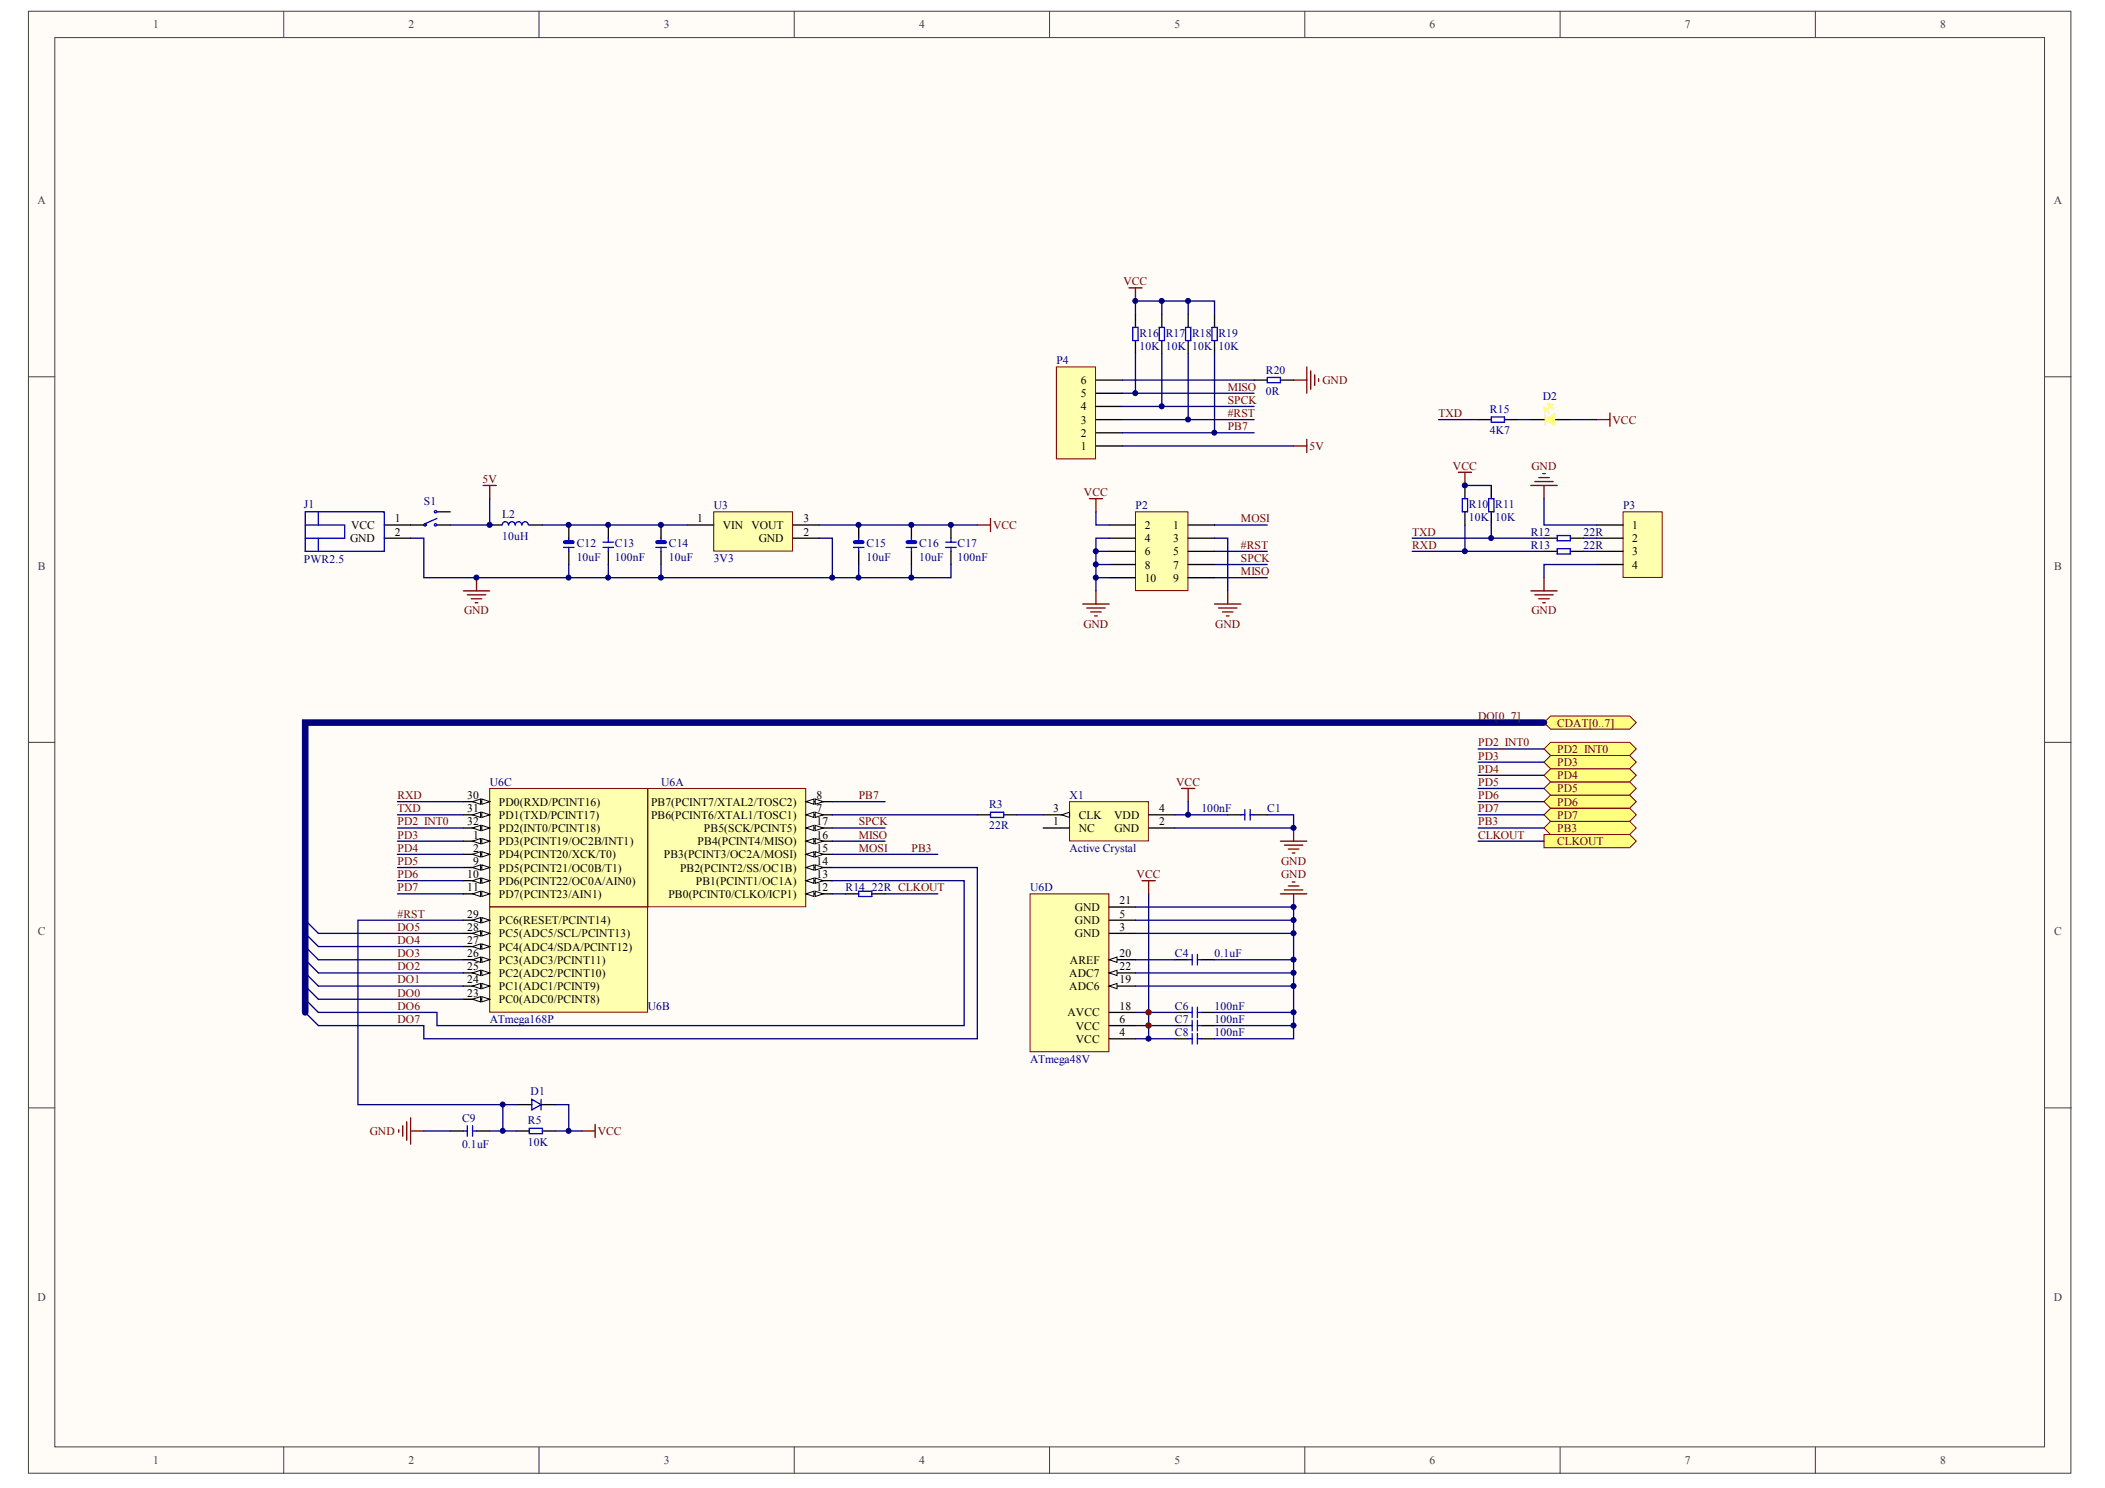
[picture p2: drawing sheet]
<svg xmlns="http://www.w3.org/2000/svg" width="297mm" height="210mm" viewBox="0 0 297 210" stroke-linecap="round" stroke-linejoin="round" font-family="sans-serif">
<g fill="#fffcf8" stroke="#404040" stroke-width=".14">
<path d="M4 1.6h288.2v206.2h-288.2z"/>
<path d="M7.7 5.3h280.8v198.8h-280.8z"/>
</g>
<g fill="none" stroke="#404040" stroke-width=".14">
<path d="M40 1.6v3.7M76.1 1.6v3.7M112.1 1.6v3.7M148.1 1.6v3.7M184.1 1.6v3.7M220.1 1.6v3.7M256.2 1.6v3.7M4 53.2h3.7M288.5 53.2h3.8M4 104.7h3.7M288.5 104.7h3.8M4 156.3h3.7"/>
<path d="M288.5 156.3h3.8M40 204.1v3.8M76.1 204.1v3.8M112.1 204.1v3.8M148.1 204.1v3.8M184.1 204.1v3.8M220.1 204.1v3.8M256.2 204.1v3.8"/>
</g>
<g fill="#000080" stroke="#000080" stroke-width=".14">
<circle cx="162.1" cy="144.7" r=".35"/>
<circle cx="162.1" cy="142.8" r=".35"/>
</g>
<path d="M91.4 111.2h22.3v16.7h-22.3z" fill="#ffffb0" stroke="#800000" stroke-width=".14"/>
<path d="M113.7 114.9h3.8" fill="none" stroke="#000" stroke-width=".19"/>
<g fill="#fffcf8" stroke="#000" stroke-width=".14">
<path d="M113.7 114.9l1.2-.3v.7z"/>
<path d="M115 114.6l1.2 .3-1.2 .4z"/>
</g>
<path d="M113.7 113.1h3.8" fill="none" stroke="#000" stroke-width=".19"/>
<g fill="#fffcf8" stroke="#000" stroke-width=".14">
<path d="M113.7 113.1l1.2-.4v.8z"/>
<path d="M115 112.7l1.2 .4-1.2 .4z"/>
</g>
<path d="M113.7 126.1h3.8" fill="none" stroke="#000" stroke-width=".19"/>
<g fill="#fffcf8" stroke="#000" stroke-width=".14">
<path d="M113.7 126.1l1.2-.4v.8z"/>
<path d="M115 125.7l1.2 .4-1.2 .4z"/>
</g>
<path d="M113.7 124.2h3.8" fill="none" stroke="#000" stroke-width=".19"/>
<g fill="#fffcf8" stroke="#000" stroke-width=".14">
<path d="M113.7 124.2l1.2-.3v.7z"/>
<path d="M115 123.9l1.2 .3-1.2 .4z"/>
</g>
<path d="M113.7 122.4h3.8" fill="none" stroke="#000" stroke-width=".19"/>
<g fill="#fffcf8" stroke="#000" stroke-width=".14">
<path d="M113.7 122.4l1.2-.4v.7z"/>
<path d="M115 122l1.2 .4-1.2 .3z"/>
</g>
<path d="M113.7 120.5h3.8" fill="none" stroke="#000" stroke-width=".19"/>
<g fill="#fffcf8" stroke="#000" stroke-width=".14">
<path d="M113.7 120.5l1.2-.4v.8z"/>
<path d="M115 120.1l1.2 .4-1.2 .4z"/>
</g>
<path d="M113.7 118.7h3.8" fill="none" stroke="#000" stroke-width=".19"/>
<g fill="#fffcf8" stroke="#000" stroke-width=".14">
<path d="M113.7 118.7l1.2-.4v.7z"/>
<path d="M115 118.3l1.2 .4-1.2 .3z"/>
</g>
<path d="M113.7 116.8h3.8" fill="none" stroke="#000" stroke-width=".19"/>
<g fill="#fffcf8" stroke="#000" stroke-width=".14">
<path d="M113.7 116.8l1.2-.4v.8z"/>
<path d="M115 116.4l1.2 .4-1.2 .4z"/>
</g>
<path d="M69.1 111.2h22.3v16.7h-22.3z" fill="#ffffb0" stroke="#800000" stroke-width=".14"/>
<path d="M65.4 118.7h3.7" fill="none" stroke="#000" stroke-width=".19"/>
<g fill="#fffcf8" stroke="#000" stroke-width=".14">
<path d="M68 118.3l1.1 .4-1.1 .3z"/>
<path d="M66.7 118.7l1.1-.4v.7z"/>
</g>
<path d="M65.4 120.5h3.7" fill="none" stroke="#000" stroke-width=".19"/>
<g fill="#fffcf8" stroke="#000" stroke-width=".14">
<path d="M68 120.1l1.1 .4-1.1 .4z"/>
<path d="M66.7 120.5l1.1-.4v.8z"/>
</g>
<path d="M65.4 122.4h3.7" fill="none" stroke="#000" stroke-width=".19"/>
<g fill="#fffcf8" stroke="#000" stroke-width=".14">
<path d="M68 122l1.1 .4-1.1 .3z"/>
<path d="M66.7 122.4l1.1-.4v.7z"/>
</g>
<path d="M65.4 124.2h3.7" fill="none" stroke="#000" stroke-width=".19"/>
<g fill="#fffcf8" stroke="#000" stroke-width=".14">
<path d="M68 123.9l1.1 .3-1.1 .4z"/>
<path d="M66.7 124.2l1.1-.3v.7z"/>
</g>
<path d="M65.4 126.1h3.7" fill="none" stroke="#000" stroke-width=".19"/>
<g fill="#fffcf8" stroke="#000" stroke-width=".14">
<path d="M68 125.7l1.1 .4-1.1 .4z"/>
<path d="M66.7 126.1l1.1-.4v.8z"/>
</g>
<path d="M65.4 113.1h3.7" fill="none" stroke="#000" stroke-width=".19"/>
<g fill="#fffcf8" stroke="#000" stroke-width=".14">
<path d="M68 112.7l1.1 .4-1.1 .4z"/>
<path d="M66.7 113.1l1.1-.4v.8z"/>
</g>
<path d="M65.4 114.9h3.7" fill="none" stroke="#000" stroke-width=".19"/>
<g fill="#fffcf8" stroke="#000" stroke-width=".14">
<path d="M68 114.6l1.1 .3-1.1 .4z"/>
<path d="M66.7 114.9l1.1-.3v.7z"/>
</g>
<path d="M65.4 116.8h3.7" fill="none" stroke="#000" stroke-width=".19"/>
<g fill="#fffcf8" stroke="#000" stroke-width=".14">
<path d="M68 116.4l1.1 .4-1.1 .4z"/>
<path d="M66.7 116.8l1.1-.4v.8z"/>
</g>
<path d="M145.3 126.1h11.2v22.3h-11.2z" fill="#ffffb0" stroke="#800000" stroke-width=".14"/>
<path d="M156.5 131.7h3.7M156.5 129.8h3.7M156.5 139.1h3.7M156.5 146.5h3.7M156.5 144.7h3.7M156.5 142.8h3.7" fill="none" stroke="#000" stroke-width=".19"/>
<path d="M156.5 139.1l1.1-.4v.8z" fill="#fffcf8" stroke="#000" stroke-width=".14"/>
<path d="M156.5 128h3.7M156.5 135.4h3.7" fill="none" stroke="#000" stroke-width=".19"/>
<path d="M156.5 135.4l1.1-.4v.8z" fill="#fffcf8" stroke="#000" stroke-width=".14"/>
<path d="M156.5 137.2h3.7" fill="none" stroke="#000" stroke-width=".19"/>
<path d="M156.5 137.2l1.1-.3v.7z" fill="#fffcf8" stroke="#000" stroke-width=".14"/>
<path d="M69.1 128h22.3v14.8h-22.3z" fill="#ffffb0" stroke="#800000" stroke-width=".14"/>
<path d="M65.4 141h3.7" fill="none" stroke="#000" stroke-width=".19"/>
<g fill="#fffcf8" stroke="#000" stroke-width=".14">
<path d="M68 140.6l1.1 .4-1.1 .3z"/>
<path d="M66.7 141l1.1-.4v.7z"/>
</g>
<path d="M65.4 139.1h3.7" fill="none" stroke="#000" stroke-width=".19"/>
<g fill="#fffcf8" stroke="#000" stroke-width=".14">
<path d="M68 138.7l1.1 .4-1.1 .4z"/>
<path d="M66.7 139.1l1.1-.4v.8z"/>
</g>
<path d="M65.4 137.2h3.7" fill="none" stroke="#000" stroke-width=".19"/>
<g fill="#fffcf8" stroke="#000" stroke-width=".14">
<path d="M68 136.9l1.1 .3-1.1 .4z"/>
<path d="M66.7 137.2l1.1-.3v.7z"/>
</g>
<path d="M65.4 135.4h3.7" fill="none" stroke="#000" stroke-width=".19"/>
<g fill="#fffcf8" stroke="#000" stroke-width=".14">
<path d="M68 135l1.1 .4-1.1 .4z"/>
<path d="M66.7 135.4l1.1-.4v.8z"/>
</g>
<path d="M65.4 133.5h3.7" fill="none" stroke="#000" stroke-width=".19"/>
<g fill="#fffcf8" stroke="#000" stroke-width=".14">
<path d="M68 133.2l1.1 .3-1.1 .4z"/>
<path d="M66.7 133.5l1.1-.3v.7z"/>
</g>
<path d="M65.4 131.7h3.7" fill="none" stroke="#000" stroke-width=".19"/>
<g fill="#fffcf8" stroke="#000" stroke-width=".14">
<path d="M68 131.3l1.1 .4-1.1 .3z"/>
<path d="M66.7 131.7l1.1-.4v.7z"/>
</g>
<path d="M65.4 129.8h3.7" fill="none" stroke="#000" stroke-width=".19"/>
<g fill="#fffcf8" stroke="#000" stroke-width=".14">
<path d="M68 129.4l1.1 .4-1.1 .4z"/>
<path d="M66.7 129.8l1.1-.4v.8z"/>
</g>
<g fill="none" stroke="#000" stroke-width=".19">
<path d="M165.8 135.4h1.9M169.5 135.4h1.9M63.5 159.5h1.9M67.2 159.5h1.9M72.8 159.5h1.9M72.8 155.8h2.3M76.4 155.8h2M76.5 159.5h1.9M165.8 142.8h1.9M165.8 144.7h1.9M165.8 146.5h1.9M169.5 142.8h1.9"/>
<path d="M169.5 144.7h1.9M169.5 146.5h1.9"/>
</g>
<g fill="none" stroke="#00f" stroke-width=".19">
<path d="M167.7 135.4h.5M168.2 134.6v1.5M169 134.6v1.5M169 135.4h.5M65.4 159.5h.5M65.9 158.8v1.5M66.7 158.8v1.5M66.7 159.5h.5M74.7 159.2h1.8v.7h-1.8zM75.1 155.1l1.3 .7-1.3 .8zM76.4 155.1v1.5M167.7 142.8h.5"/>
<path d="M167.7 144.7h.5M167.7 146.5h.5M168.2 142.1v1.5M168.2 143.9v1.5M168.2 145.8v1.5M169 142.1v1.5M169 143.9v1.5M169 145.8v1.5M169 142.8h.5M169 144.7h.5M169 146.5h.5"/>
</g>
<g fill="none" stroke="#000080" stroke-width=".19">
<path d="M56.1 114.9h9.3M56.1 113.1h9.3M160.2 128h22.3v18.5h-11.1M160.2 129.8h22.3M160.2 131.7h22.3M160.2 137.2h22.3M160.2 135.4h5.6M160.2 139.1h22.3M162.1 126.1v20.4M171.4 135.4h11.1M59.8 159.5h3.7M69.1 159.5h3.7"/>
<path d="M78.4 155.8h1.9v3.7M78.4 159.5h3.7M160.2 142.8h5.6M160.2 144.7h5.6M160.2 146.5h5.6M171.4 142.8h11.1M171.4 144.7h11.1"/>
</g>
<g fill="#800000" stroke="#800000" stroke-width=".14">
<circle cx="162.1" cy="144.7" r=".35"/>
<circle cx="162.1" cy="142.8" r=".35"/>
</g>
<g fill="none" stroke="#800000" stroke-width=".19">
<path d="M161.2 124.2h1.8M162.1 124.2v1.9M180.7 126.1h3.7M181.2 125.5h2.6M181.8 125h1.5M182.4 124.4h.3M182.5 126.1v1.9M56.3 159.4v.3M56.8 158.8v1.5M57.4 158.2v2.6M57.9 159.5h1.9M57.9 157.7v3.7"/>
<path d="M82.1 159.5h1.9M84 158.6v1.9"/>
</g>
<path d="M150.9 113.1h11.1v5.5h-11.1z" fill="#ffffb0" stroke="#800000" stroke-width=".14"/>
<path d="M147.2 116.8h3.7M147.2 114.9h3.7M162.1 116.8h3.7" fill="none" stroke="#000" stroke-width=".19"/>
<path d="M149.8 114.9l1.1-.3v.7z" fill="#fffcf8" stroke="#000" stroke-width=".14"/>
<path d="M137.9 114.9h1.9M141.6 114.9h1.9M162.1 114.9h3.7M173.2 114.9h1.9M177 114.9h1.8" fill="none" stroke="#000" stroke-width=".19"/>
<path d="M139.8 114.6h1.8v.7h-1.8zM175.1 114.9h.6M175.7 114.2v1.5M176.4 114.2v1.5M176.4 114.9h.6" fill="none" stroke="#00f" stroke-width=".19"/>
<path d="M153.7 70.3h1.9M154.6 70.3v1.9M166.7 111.2h1.9M167.7 111.2v1.9" fill="none" stroke="#800000" stroke-width=".19"/>
<path d="M171.4 74.1h7.4M171.4 77.8h7.4M171.4 79.6h7.4M171.4 81.5h7.4M56.1 116.8h9.3M56.1 118.7h9.3M56.1 120.5h9.3M56.1 126.1h9.3M56.1 124.2h9.3M56.1 122.4h9.3M72.8 155.8h-1.8v3.7" fill="none" stroke="#000080" stroke-width=".19"/>
<path d="M160.2 72.2h7.4v11.1h-7.4z" fill="#ffffb0" stroke="#800000" stroke-width=".14"/>
<path d="M156.5 74.1h3.7M156.5 75.9h3.7M156.5 77.8h3.7M156.5 79.6h3.7M167.7 74.1h3.7M167.7 75.9h3.7M167.7 77.8h3.7M167.7 79.6h3.7M156.5 81.5h3.7M167.7 81.5h3.7M119.3 126.1h1.9M123 126.1h1.9" fill="none" stroke="#000" stroke-width=".19"/>
<g fill="none" stroke="#000080" stroke-width=".19">
<path d="M154.6 72.2v1.9h1.9M154.6 77.8h1.9M154.6 79.6h1.9M156.5 75.9h-1.9v5.6h1.9M171.4 75.9h1.8v7.5M154.6 81.5v1.9M117.5 116.8h7.4M117.5 118.7h7.4M117.5 113.1h7.4M143.5 114.9h3.7M165.8 114.9h7.4M167.7 113.1v1.8"/>
<path d="M178.8 114.9h3.7v1.9h-16.7M117.5 126.1h1.8M124.9 126.1h7.4"/>
</g>
<g fill="none" stroke="#800000" stroke-width=".19">
<path d="M152.8 85.2h3.7M153.3 85.8h2.6M153.9 86.3h1.5M154.5 86.9h.3M154.6 83.4v1.8M171.4 85.2h3.7M171.9 85.8h2.6M172.5 86.3h1.5M173.1 86.9h.3M173.2 83.4v1.8M180.7 118.7h3.7M181.2 119.2h2.6"/>
<path d="M181.8 119.8h1.5M182.5 116.8v1.9M182.4 120.3h.3"/>
</g>
<path d="M121.2 125.7h1.8v.8h-1.8z" fill="none" stroke="#00f" stroke-width=".19"/>
<path d="M229 72.2h5.6v9.3h-5.6z" fill="#ffffb0" stroke="#800000" stroke-width=".14"/>
<path d="M69.1 74.1h1.7M74.7 74.1h1.8M80.3 74.1v1.8M80.3 77.8v1.8M85.8 74.1v1.8M85.8 77.8v1.8M225.3 74.1h3.7M225.3 75.9h3.7M225.3 77.8h3.7M225.3 79.6h3.7" fill="none" stroke="#000" stroke-width=".19"/>
<g fill="none" stroke="#800000" stroke-width=".19">
<path d="M68.2 68.5h1.8M69.1 68.5v1.8M216 68.5h3.7M216.6 67.9h2.6M217.1 67.4h1.5M217.7 66.8h.4M217.9 68.5v1.8M65.4 83.4h3.7M65.9 83.9h2.6M66.5 84.5h1.5M67.1 85h.3M67.2 81.5v1.9"/>
<path d="M216 83.4h3.7M216.6 83.9h2.6M217.1 84.5h1.5M217.7 85h.4M217.9 81.5v1.9"/>
</g>
<path d="M225.3 79.6h-7.4v1.9" fill="none" stroke="#000080" stroke-width=".19"/>
<path d="M71.7 74.1a.44 .44 0 0 0-.4-.5 .44 .44 0 0 0-.4 .5M72.7 74.1a.45 .45 0 0 0-.5-.5 .45 .45 0 0 0-.4 .5M73.6 74.1a.45 .45 0 0 0-.4-.5 .45 .45 0 0 0-.5 .5M74.6 74.1a.45 .45 0 0 0-.5-.5 .45 .45 0 0 0-.4 .5M79.5 77.2h1.5M80.3 75.9v.6M80.3 77.2v.6M85.1 77.2h1.5M85.1 76.5h1.5M85.8 75.9v.6M85.8 77.2v.6" fill="none" stroke="#00f" stroke-width=".19"/>
<path d="M79.7 76.5h1.1" fill="none" stroke="#00f" stroke-width=".56"/>
<path d="M100.7 72.2h11.1v5.5h-11.1z" fill="#ffffb0" stroke="#800000" stroke-width=".14"/>
<path d="M93.3 74.1v1.8M93.3 77.8v1.8M97 74.1h3.7M111.9 75.9h3.7M111.9 74.1h3.7M121.2 74.1v1.8M121.2 77.8v1.8M128.6 74.1v1.8M128.6 77.8v1.8M134.2 74.1v1.8M134.2 77.8v1.8" fill="none" stroke="#000" stroke-width=".19"/>
<path d="M92.7 76.5h1.1M120.6 76.5h1.1M128.1 76.5h1.1" fill="none" stroke="#00f" stroke-width=".56"/>
<g fill="none" stroke="#00f" stroke-width=".19">
<path d="M92.5 77.2h1.5M93.3 75.9v.6M93.3 77.2v.6M120.4 77.2h1.5M121.2 75.9v.6M121.2 77.2v.6M127.9 77.2h1.5M128.6 75.9v.6M128.6 77.2v.6M133.4 77.2h1.5M133.4 76.5h1.5M134.2 75.9v.6"/>
<path d="M134.2 77.2v.6"/>
</g>
<path d="M80.3 79.6v1.9M85.8 79.6v1.9M93.3 79.6v1.9M115.6 75.9h1.9v5.6M115.6 74.1h22.3M128.6 79.6v1.9M134.2 79.6v1.9h-13M65.4 129.8h-14.9v26h20.5M117.5 120.5h14.8" fill="none" stroke="#000080" stroke-width=".19"/>
<path d="M137.9 74.1h1.9M139.8 73.1v1.9" fill="none" stroke="#800000" stroke-width=".19"/>
<g fill="#ffff80" stroke="#800000" stroke-width=".14">
<path d="M217.9 101.9l.9-.9h11.2l.9 .9-.9 1h-11.2z" fill-rule="evenodd"/>
<path d="M217.9 114.9l.9-.9h11.2l.9 .9-.9 1h-11.2z" fill-rule="evenodd"/>
<path d="M217.9 113.1l.9-.9h11.2l.9 .9-.9 .9h-11.2z" fill-rule="evenodd"/>
<path d="M217.9 111.2l.9-.9h11.2l.9 .9-.9 1h-11.2z" fill-rule="evenodd"/>
<path d="M217.9 109.4l.9-1h11.2l.9 1-.9 .9h-11.2z" fill-rule="evenodd"/>
<path d="M217.9 107.5l.9-.9h11.2l.9 .9-.9 .9h-11.2z" fill-rule="evenodd"/>
<path d="M217.9 105.7l.9-1h11.2l.9 1-.9 .9h-11.2z" fill-rule="evenodd"/>
</g>
<path d="M208.6 105.7h9.3M208.6 107.5h9.3M208.6 109.4h9.3M208.6 114.9h9.3" fill="none" stroke="#000080" stroke-width=".19"/>
<path d="M217.9 116.8l.9-.9h11.2l.9 .9-.9 .9h-11.2z" fill-rule="evenodd" fill="#ffff80" stroke="#800000" stroke-width=".14"/>
<g fill="none" stroke="#000080" stroke-width=".19">
<path d="M199.3 75.9h11.1M199.3 77.8h7.4M206.7 74.1v3.7h11.2M206.7 68.5h3.7M210.4 74.1v1.8h7.5M217.9 70.3v3.8h7.4M223.5 75.9h1.8M223.5 77.8h1.8M208.6 116.8h9.3M208.6 111.2h9.3M208.6 113.1h9.3M43.1 129.8l1.8 1.9h20.5"/>
<path d="M43.1 131.7l1.8 1.8h20.5M43.1 133.5l1.8 1.9h20.5M43.1 135.4l1.8 1.8h20.5M43.1 137.2l1.8 1.9h20.5M43.1 139.1l1.8 1.9h20.5M117.5 124.2h18.6v20.5h-74.4v-1.9h-16.8l-1.8-1.8M117.5 122.4h20.4v24.1h-78.1v-1.8h-14.9l-1.8-1.9"/>
</g>
<path d="M217.9 101.9h-174.8v40.9" fill="none" stroke="#000080" stroke-width=".93"/>
<path d="M206.7 68.5v1.8M206.7 72.2v1.9M210.4 68.5v1.8M210.4 72.2v1.9M217.9 75.9h1.8M217.9 77.8h1.8M221.6 75.9h1.9M221.6 77.8h1.9" fill="none" stroke="#000" stroke-width=".19"/>
<path d="M206.3 70.3h.8v1.9h-.8zM210.1 70.3h.7v1.9h-.7zM219.7 75.5h1.9v.8h-1.9zM219.7 77.4h1.9v.7h-1.9z" fill="none" stroke="#00f" stroke-width=".19"/>
<path d="M205.8 66.6h1.8M206.7 66.6v1.9" fill="none" stroke="#800000" stroke-width=".19"/>
<path d="M217.9 117.7h12.1l.9 1-.9 .9h-12.1z" fill-rule="evenodd" fill="#ffff80" stroke="#800000" stroke-width=".14"/>
<path d="M203 59.2h5.6M214.2 59.2h1.8M221.6 59.2h3.7M57.9 75.9h1.9v5.6h61.4v-1.9M208.6 118.7h9.3" fill="none" stroke="#000080" stroke-width=".19"/>
<path d="M177 53.6h1.8M180.7 53.6h1.8M208.6 59.2h1.8M212.3 59.2h1.9M216 59.2h2.1M219.4 59.2h2.2M54.2 75.9h3.7M54.2 74.1h5.6M61.7 74.1h1.8M61.7 72.2h1.8" fill="none" stroke="#000" stroke-width=".19"/>
<g fill="none" stroke="#00f" stroke-width=".19">
<path d="M178.8 53.2h1.9v.8h-1.9zM210.4 58.8h1.9v.8h-1.9zM43.1 72.2h11.1v5.6h-11.1zM43.1 74.1h5.5v1.8h-5.5M44.9 72.2v1.9M44.9 75.9v1.9M61.7 73.1l-1.7 .8"/>
<circle cx="60" cy="74" r=".17"/>
<circle cx="61.5" cy="72.2" r=".17"/>
<circle cx="61.5" cy="74" r=".17"/>
</g>
<path d="M217.9 57.5l.7 .8M218.1 58.4v1.5M218.4 57l.8 .7" fill="none" stroke="#ffd900" stroke-width=".19"/>
<g fill="#ffd900" stroke="#ffd900" stroke-width=".19">
<path d="M218.1 59.2l1.3-.8v1.5z"/>
<path d="M217.9 57.5l.5 .2-.3 .4z"/>
<path d="M218.4 57l.6 .1-.4 .4z"/>
</g>
<path d="M182.5 53.6h1.9M184.4 51.8v3.7M185 52.3v2.6M185.5 52.9v1.5M186.1 53.4v.4M225.3 59.2h1.9M227.2 58.3v1.8M182.5 62.9h1.9M184.4 62v1.8" fill="none" stroke="#800000" stroke-width=".19"/>
<path d="M149.1 51.8h5.5v12.9h-5.5z" fill="#ffffb0" stroke="#800000" stroke-width=".14"/>
<g fill="none" stroke="#000" stroke-width=".19">
<path d="M154.6 59.2h3.8M154.6 57.3h3.8M154.6 55.5h3.8M154.6 53.6h3.8M160.2 44.3v1.9M160.2 48v1.9M163.9 44.3v1.9M163.9 48v1.9M167.7 44.3v1.9M167.7 48v1.9M171.4 44.3v1.9M171.4 48v1.9"/>
<path d="M154.6 62.9h3.8M154.6 61.1h3.8"/>
</g>
<path d="M159.9 46.2h.7v1.8h-.7zM163.6 46.2h.7v1.8h-.7zM167.3 46.2h.7v1.8h-.7zM171 46.2h.8v1.8h-.8z" fill="none" stroke="#00f" stroke-width=".19"/>
<g fill="none" stroke="#000080" stroke-width=".19">
<path d="M158.4 55.5h18.6M158.4 57.3h18.6M158.4 59.2h18.6M158.4 53.6h18.6M160.2 44.3v-1.8h11.2v1.8M160.2 49.9v5.6M163.9 42.5v1.8M163.9 49.9v7.4M167.7 42.5v1.8M167.7 49.9v9.3M171.4 49.9v11.2M69.1 70.3v3.8h-5.6"/>
<path d="M76.5 74.1h20.5M158.4 61.1h18.6M158.4 62.9h24.1M117.5 114.9h20.4"/>
</g>
<path d="M159.3 40.6h1.9M160.2 40.6v1.9" fill="none" stroke="#800000" stroke-width=".19"/>
<g fill="#000080" stroke="#000080" stroke-width=".14">
<circle cx="67.2" cy="81.5" r=".35"/>
<circle cx="69.1" cy="74" r=".35"/>
<circle cx="70.9" cy="159.5" r=".35"/>
<circle cx="70.9" cy="155.8" r=".35"/>
<circle cx="80.2" cy="159.5" r=".35"/>
<circle cx="80.2" cy="81.5" r=".35"/>
<circle cx="80.2" cy="74" r=".35"/>
<circle cx="85.8" cy="81.5" r=".35"/>
<circle cx="85.8" cy="74" r=".35"/>
<circle cx="93.3" cy="81.5" r=".35"/>
<circle cx="93.3" cy="74" r=".35"/>
<circle cx="117.4" cy="81.5" r=".35"/>
<circle cx="121.1" cy="81.5" r=".35"/>
<circle cx="121.1" cy="74" r=".35"/>
<circle cx="128.6" cy="81.5" r=".35"/>
<circle cx="128.6" cy="74" r=".35"/>
<circle cx="134.2" cy="74" r=".35"/>
<circle cx="154.6" cy="81.5" r=".35"/>
<circle cx="154.6" cy="79.6" r=".35"/>
<circle cx="154.6" cy="77.8" r=".35"/>
<circle cx="160.2" cy="55.5" r=".35"/>
<circle cx="160.2" cy="42.4" r=".35"/>
<circle cx="162.1" cy="146.5" r=".35"/>
<circle cx="163.9" cy="57.3" r=".35"/>
<circle cx="163.9" cy="42.4" r=".35"/>
<circle cx="167.6" cy="114.9" r=".35"/>
<circle cx="167.6" cy="59.2" r=".35"/>
<circle cx="167.6" cy="42.4" r=".35"/>
<circle cx="171.4" cy="61" r=".35"/>
<circle cx="182.5" cy="144.7" r=".35"/>
<circle cx="182.5" cy="142.8" r=".35"/>
<circle cx="182.5" cy="139.1" r=".35"/>
<circle cx="182.5" cy="137.2" r=".35"/>
<circle cx="182.5" cy="135.4" r=".35"/>
<circle cx="182.5" cy="131.6" r=".35"/>
<circle cx="182.5" cy="129.8" r=".35"/>
<circle cx="182.5" cy="127.9" r=".35"/>
<circle cx="182.5" cy="116.8" r=".35"/>
<circle cx="206.7" cy="77.8" r=".35"/>
<circle cx="206.7" cy="68.5" r=".35"/>
<circle cx="210.4" cy="75.9" r=".35"/>
</g>
<g font-size="1.6" fill="#404040">
<text x="21.6" y="4">1</text>
<text x="57.6" y="4">2</text>
<text x="93.7" y="4">3</text>
<text x="129.7" y="4">4</text>
<text x="165.7" y="4">5</text>
<text x="201.7" y="4">6</text>
<text x="237.8" y="4">7</text>
<text x="273.8" y="4">8</text>
<text x="5.3" y="28.8">A</text>
<text x="289.8" y="28.8">A</text>
<text x="5.3" y="80.4">B</text>
<text x="289.9" y="80.4">B</text>
<text x="5.3" y="132">C</text>
<text x="289.9" y="132">C</text>
<text x="5.3" y="183.5">D</text>
<text x="289.8" y="183.5">D</text>
<text x="21.6" y="206.5">1</text>
<text x="57.6" y="206.5">2</text>
<text x="93.7" y="206.5">3</text>
<text x="129.7" y="206.5">4</text>
<text x="165.7" y="206.5">5</text>
<text x="201.7" y="206.5">6</text>
<text x="237.8" y="206.5">7</text>
<text x="273.8" y="206.5">8</text>
</g>
<g font-size="1.6" fill="#800000">
<text x="158.5" y="40.2">VCC</text>
<text x="173.2" y="57">SPCK</text>
<text x="173.2" y="55.1">MISO</text>
<text x="173.2" y="58.8">#RST</text>
<text x="186.6" y="54.2">GND</text>
<text x="203" y="58.8">TXD</text>
<text x="227.5" y="59.8">VCC</text>
<text x="173.2" y="60.7">PB7</text>
<text x="184.8" y="63.5">5V</text>
<text x="68.1" y="68.1">5V</text>
<text x="153" y="70">VCC</text>
<text x="205" y="66.3">VCC</text>
<text x="216.1" y="66.3">GND</text>
<text x="140.1" y="74.6">VCC</text>
<text x="175.1" y="73.7">MOSI</text>
<text x="175.1" y="77.4">#RST</text>
<text x="199.3" y="75.6">TXD</text>
<text x="199.3" y="77.4">RXD</text>
<text x="175.1" y="79.3">SPCK</text>
<text x="175.1" y="81.1">MISO</text>
<text x="65.5" y="86.7">GND</text>
<text x="152.9" y="88.5">GND</text>
<text x="171.5" y="88.5">GND</text>
<text x="216.1" y="86.7">GND</text>
<text x="208.6" y="101.6">DO[0..7]</text>
<text x="208.6" y="107.1">PD3</text>
<text x="208.6" y="105.3">PD2_INT0</text>
<text x="219.7" y="102.5">CDAT[0..7]</text>
<text x="219.7" y="106.2">PD2_INT0</text>
<text x="56.1" y="112.7">RXD</text>
<text x="121.2" y="112.7">PB7</text>
<text x="166" y="110.9">VCC</text>
<text x="208.6" y="109">PD4</text>
<text x="208.6" y="110.9">PD5</text>
<text x="208.6" y="112.7">PD6</text>
<text x="219.7" y="113.6">PD6</text>
<text x="219.7" y="111.8">PD5</text>
<text x="219.7" y="109.9">PD4</text>
<text x="219.7" y="108.1">PD3</text>
<text x="56.1" y="114.6">TXD</text>
<text x="56.1" y="118.3">PD3</text>
<text x="56.1" y="116.4">PD2_INT0</text>
<text x="121.2" y="116.4">SPCK</text>
<text x="121.2" y="118.3">MISO</text>
<text x="208.6" y="114.6">PD7</text>
<text x="208.6" y="116.4">PB3</text>
<text x="208.6" y="118.3">CLKOUT</text>
<text x="219.7" y="115.5">PD7</text>
<text x="219.7" y="117.4">PB3</text>
<text x="219.7" y="119.2">CLKOUT</text>
<text x="56.1" y="120.2">PD4</text>
<text x="56.1" y="125.7">PD7</text>
<text x="56.1" y="123.9">PD6</text>
<text x="56.1" y="122">PD5</text>
<text x="121.2" y="120.2">MOSI</text>
<text x="128.6" y="120.2">PB3</text>
<text x="160.4" y="123.9">VCC</text>
<text x="180.8" y="123.9">GND</text>
<text x="180.8" y="122">GND</text>
<text x="56.1" y="131.3">DO5</text>
<text x="56.1" y="129.4">#RST</text>
<text x="56.1" y="136.9">DO2</text>
<text x="56.1" y="135">DO3</text>
<text x="56.1" y="133.2">DO4</text>
<text x="56.1" y="140.6">DO0</text>
<text x="56.1" y="138.7">DO1</text>
<text x="56.1" y="142.5">DO6</text>
<text x="56.1" y="144.3">DO7</text>
<text x="52.2" y="160.1">GND</text>
<text x="84.4" y="160.1">VCC</text>
</g>
<g font-size="1.6" fill="#000080">
<text x="160.8" y="47.5">R16 R17 R18 R19</text>
<text x="149.1" y="51.4">P4</text>
<text x="160.8" y="49.4">10K 10K 10K 10K</text>
<text x="178.6" y="52.7">R20</text>
<text x="178.6" y="55.7">0R</text>
<text x="210.3" y="58.3">R15</text>
<text x="217.7" y="56.4">D2</text>
<text x="210.3" y="61.2">4K7</text>
<text x="42.9" y="71.7">J1</text>
<text x="59.8" y="71.3">S1</text>
<text x="100.7" y="71.8">U3</text>
<text x="160.2" y="71.8">P2</text>
<text x="207.3" y="71.7">R10 R11</text>
<text x="229" y="71.8">P3</text>
<text x="70.9" y="76.1">10uH</text>
<text x="70.9" y="73.1">L2</text>
<text x="81.4" y="77.2">C12</text>
<text x="86.8" y="77.2">C13</text>
<text x="94.4" y="77.2">C14</text>
<text x="122.3" y="77.2">C15</text>
<text x="129.7" y="77.2">C16</text>
<text x="135.1" y="77.2">C17</text>
<text x="207.3" y="73.5">10K 10K</text>
<text x="216" y="75.6">R12</text>
<text x="216" y="77.4">R13</text>
<text x="223.5" y="75.6">22R</text>
<text x="223.5" y="77.4">22R</text>
<text x="42.9" y="79.5">PWR2.5</text>
<text x="81.4" y="79.1">10uF</text>
<text x="86.8" y="79.1">100nF</text>
<text x="94.4" y="79.1">10uF</text>
<text x="100.7" y="79.3">3V3</text>
<text x="122.3" y="79.1">10uF</text>
<text x="129.7" y="79.1">10uF</text>
<text x="135.1" y="79.1">100nF</text>
<text x="69.1" y="110.9">U6C</text>
<text x="93.3" y="110.9">U6A</text>
<text x="150.9" y="112.7">X1</text>
<text x="139.6" y="117">22R</text>
<text x="139.6" y="114">R3</text>
<text x="169.5" y="114.6">100nF</text>
<text x="178.8" y="114.6">C1</text>
<text x="119.3" y="125.7">R14</text>
<text x="123" y="125.7">22R CLKOUT</text>
<text x="145.3" y="125.7">U6D</text>
<text x="150.9" y="120.2">Active Crystal</text>
<text x="165.8" y="135">C4</text>
<text x="171.4" y="135">0.1uF</text>
<text x="91.4" y="142.5">U6B</text>
<text x="165.8" y="142.5">C6</text>
<text x="171.4" y="142.5">100nF</text>
<text x="69.1" y="144.3">ATmega168P</text>
<text x="145.3" y="149.9">ATmega48V</text>
<text x="165.8" y="144.3">C7</text>
<text x="165.8" y="146.2">C8</text>
<text x="171.4" y="144.3">100nF</text>
<text x="171.4" y="146.2">100nF</text>
<text x="74.9" y="154.5">D1</text>
<text x="65.2" y="162">0.1uF</text>
<text x="65.2" y="158.2">C9</text>
<text x="74.5" y="161.6">10K</text>
<text x="74.5" y="158.6">R5</text>
</g>
<g font-size="1.6">
<text x="152.5" y="59.8">3</text>
<text x="152.5" y="57.9">4</text>
<text x="152.5" y="56">5</text>
<text x="152.5" y="54.2">6</text>
<text x="152.5" y="63.5">1</text>
<text x="152.5" y="61.6">2</text>
<text x="49.4" y="76.5">GND</text>
<text x="49.5" y="74.6">VCC</text>
<text x="55.7" y="75.6">2</text>
<text x="55.7" y="73.7">1</text>
<text x="98.4" y="73.7">1</text>
<text x="102" y="74.6">VIN</text>
<text x="106.1" y="74.6">VOUT</text>
<text x="107.1" y="76.5">GND</text>
<text x="113.4" y="75.6">2</text>
<text x="113.4" y="73.7">3</text>
<text x="161.5" y="74.6">2</text>
<text x="161.5" y="76.5">4</text>
<text x="165.5" y="74.6">1</text>
<text x="165.5" y="76.5">3</text>
<text x="230.3" y="74.6">1</text>
<text x="230.3" y="76.5">2</text>
<text x="161.5" y="78.3">6</text>
<text x="161.5" y="80.2">8</text>
<text x="161.5" y="82.1">10</text>
<text x="165.5" y="78.3">5</text>
<text x="165.5" y="80.2">7</text>
<text x="165.5" y="82.1">9</text>
<text x="230.3" y="78.3">3</text>
<text x="230.3" y="80.2">4</text>
<text x="65.9" y="112.7">30</text>
<text x="70.4" y="113.6">PD0(RXD/PCINT16)</text>
<text x="91.9" y="113.6">PB7(PCINT7/XTAL2/TOSC2)</text>
<text x="115.2" y="112.7">8</text>
<text x="65.9" y="114.6">31</text>
<text x="65.9" y="116.4">32</text>
<text x="66.8" y="118.3">1</text>
<text x="70.4" y="119.2">PD3(PCINT19/OC2B/INT1)</text>
<text x="70.4" y="115.5">PD1(TXD/PCINT17)</text>
<text x="70.4" y="117.4">PD2(INT0/PCINT18)</text>
<text x="91.9" y="115.5">PB6(PCINT6/XTAL1/TOSC1)</text>
<text x="98.4" y="119.2">PB4(PCINT4/MISO)</text>
<text x="99.3" y="117.4">PB5(SCK/PCINT5)</text>
<text x="115.2" y="114.6">7</text>
<text x="115.2" y="118.3">16</text>
<text x="115.2" y="116.4">17</text>
<text x="148.6" y="116.4">1</text>
<text x="148.6" y="114.6">3</text>
<text x="152.2" y="117.4">NC</text>
<text x="152.2" y="115.5">CLK</text>
<text x="157.2" y="115.5">VDD</text>
<text x="157.3" y="117.4">GND</text>
<text x="163.6" y="116.4">2</text>
<text x="163.6" y="114.6">4</text>
<text x="65.9" y="123.9">10</text>
<text x="65.9" y="125.7">11</text>
<text x="66.8" y="120.2">2</text>
<text x="66.8" y="122">9</text>
<text x="70.4" y="121.1">PD4(PCINT20/XCK/T0)</text>
<text x="70.4" y="122.9">PD5(PCINT21/OC0B/T1)</text>
<text x="70.4" y="124.8">PD6(PCINT22/OC0A/AIN0)</text>
<text x="93.7" y="121.1">PB3(PCINT3/OC2A/MOSI)</text>
<text x="96" y="122.9">PB2(PCINT2/SS/OC1B)</text>
<text x="98.2" y="124.8">PB1(PCINT1/OC1A)</text>
<text x="115.2" y="125.7">12</text>
<text x="115.2" y="123.9">13</text>
<text x="115.2" y="122">14</text>
<text x="115.2" y="120.2">15</text>
<text x="65.9" y="131.3">28</text>
<text x="65.9" y="129.4">29</text>
<text x="70.4" y="126.7">PD7(PCINT23/AIN1)</text>
<text x="70.4" y="130.4">PC6(RESET/PCINT14)</text>
<text x="94.3" y="126.7">PB0(PCINT0/CLKO/ICP1)</text>
<text x="151.7" y="130.4">GND</text>
<text x="151.7" y="128.5">GND</text>
<text x="158" y="131.3">3</text>
<text x="158" y="129.4">5</text>
<text x="158" y="127.6">21</text>
<text x="65.9" y="136.9">25</text>
<text x="65.9" y="135">26</text>
<text x="65.9" y="133.2">27</text>
<text x="70.4" y="137.8">PC2(ADC2/PCINT10)</text>
<text x="70.4" y="135.9">PC3(ADC3/PCINT11)</text>
<text x="70.4" y="134.1">PC4(ADC4/SDA/PCINT12)</text>
<text x="70.4" y="132.2">PC5(ADC5/SCL/PCINT13)</text>
<text x="150.9" y="137.8">ADC7</text>
<text x="151" y="135.9">AREF</text>
<text x="151.7" y="132.2">GND</text>
<text x="158" y="135">20</text>
<text x="158" y="136.9">22</text>
<text x="65.9" y="140.6">23</text>
<text x="65.9" y="138.7">24</text>
<text x="70.4" y="141.5">PC0(ADC0/PCINT8)</text>
<text x="70.4" y="139.7">PC1(ADC1/PCINT9)</text>
<text x="150.6" y="143.4">AVCC</text>
<text x="150.9" y="139.7">ADC6</text>
<text x="158" y="142.5">18</text>
<text x="158" y="138.7">19</text>
<text x="151.8" y="147.1">VCC</text>
<text x="151.8" y="145.2">VCC</text>
<text x="158" y="146.2">4</text>
<text x="158" y="144.3">6</text>
</g>
</svg>
